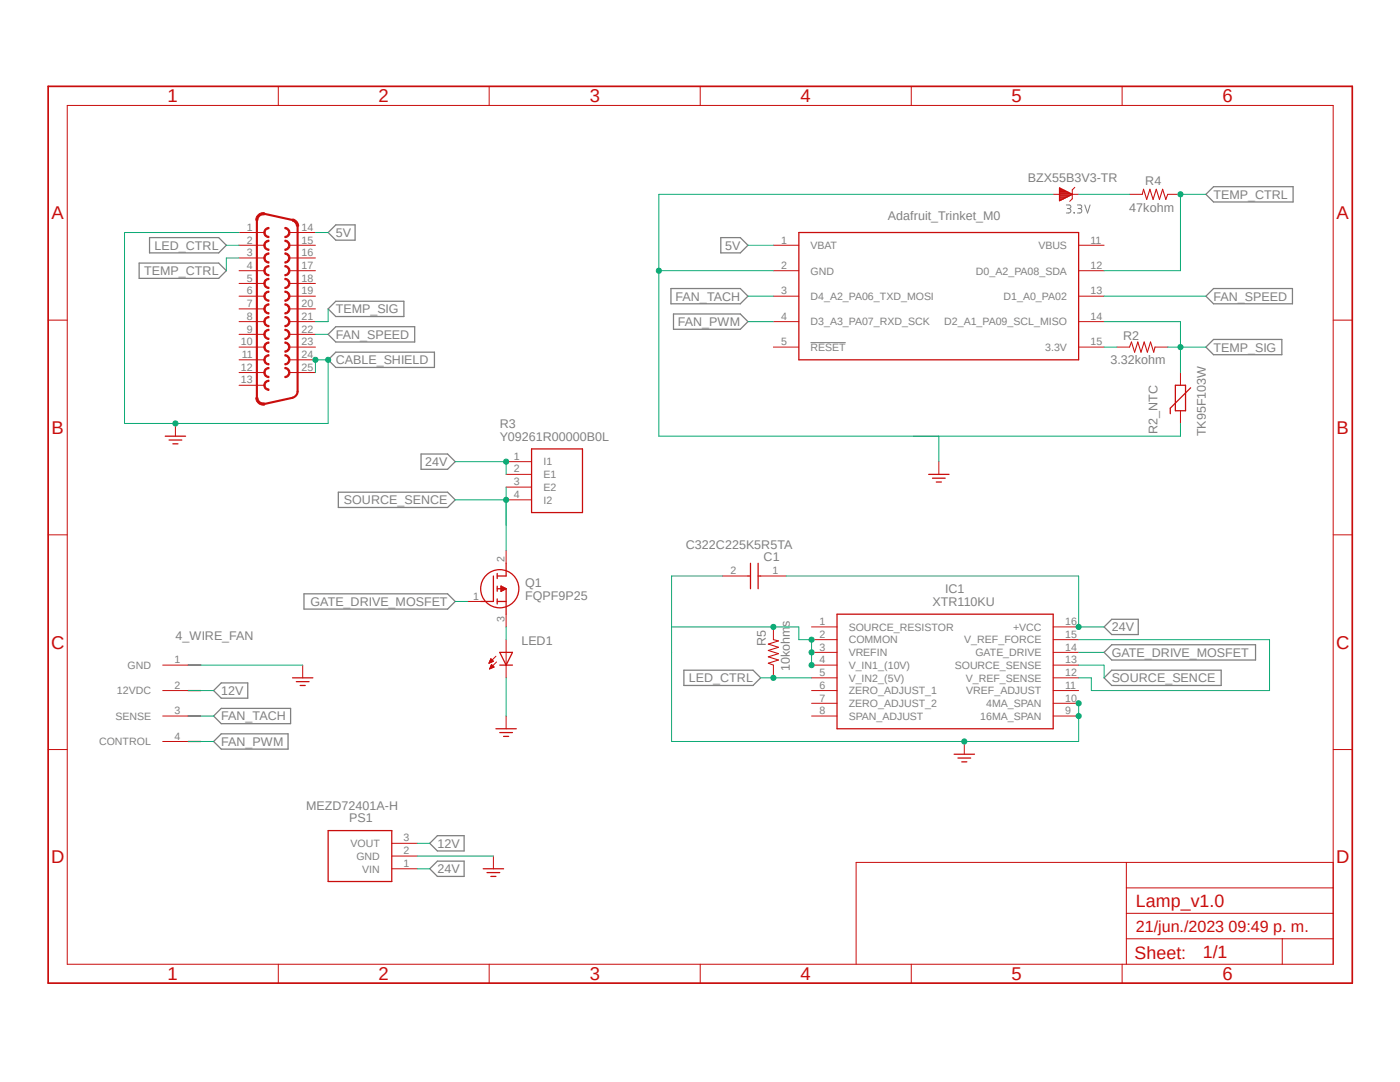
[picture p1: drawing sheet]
<svg xmlns="http://www.w3.org/2000/svg" width="279mm" height="216mm" viewBox="0 0 279 216" stroke-linecap="round" stroke-linejoin="round" font-family="sans-serif">
<path d="M9.1 16.9l261.2 179.9M270.3 16.9l-261.2 179.9" fill="none" stroke="#fff" stroke-width=".2"/>
<path d="M212.8 40.9h.7l.2 .4-.2 .3h-.5M213.3 41.6a.45 .45 0 0 1 .4 .4 .45 .45 0 0 1-.2 .5h-.7M214.3 42.4l.1 .1zM215 40.9h.7a.37 .37 0 0 1 .2 .4 .37 .37 0 0 1-.3 .3h-.4M215.5 41.6l.2 .1a.43 .43 0 0 1 .2 .5 .43 .43 0 0 1-.4 .3h-.5M216.5 40.9l.5 1.6 .6-1.6M161.8 68.4h7" fill="none" stroke="#808080" stroke-width=".2"/>
<g fill="none" stroke="#808080" stroke-width=".25">
<path d="M240.7 38.8l1.5-1.5h15.9v3h-15.9zM27.8 52.5h15.8l1.6 1.5-1.6 1.5h-15.8zM29.8 47.4h13.8l1.6 1.5-1.6 1.6h-13.8zM67 44.9h3.9v3h-3.9l-1.5-1.5zM133.9 57.6h13.8l1.6 1.5-1.6 1.5h-13.8zM143.8 47.4h3.9l1.6 1.5-1.6 1.6h-3.9zM240.7 59.1l1.5-1.5h15.7v3h-15.7zM65.5 71.8l1.5-1.5h19.7v3h-19.7zM65.5 66.7l1.5-1.5h15.8v3h-15.8zM67 60.1h13.6v3.1h-13.6l-1.5-1.6zM134.4 62.7h13.3l1.6 1.5-1.6 1.5h-13.3zM240.7 69.3l1.5-1.6h13.6v3.1h-13.6z"/>
<path d="M67.5 98.2h21.8l1.5 1.5-1.5 1.6h-21.8zM84 90.6h5.3l1.5 1.5-1.5 1.5h-5.3zM60.7 118.5h28.6l1.5 1.5-1.5 1.5h-28.6zM42.6 137.8l1.6-1.5h5.2v3h-5.2zM136.5 133.7h13.8l1.5 1.6-1.5 1.5h-13.8zM220.3 130.2l1.6-1.5h28.7v3h-28.7zM220.3 135.3l1.6-1.6h21.8v3.1h-21.8zM220.3 125.1l1.6-1.5h5.3v3h-5.3zM42.6 142.9l1.6-1.5h13.8v3h-13.8zM42.6 148l1.6-1.6h13.3v3.1h-13.3zM85.8 173.4l1.5-1.6h5.3v3.1h-5.3zM85.8 168.3l1.5-1.5h5.3v3h-5.3z"/>
</g>
<g fill="none" stroke="#c90d0c" stroke-width=".2">
<path d="M55.5 17.2v3.8M97.6 17.2v3.8M139.7 17.2v3.8M181.9 17.2v3.8M223.9 17.2v3.8M13.4 21h252.7v171.4h-252.7zM9.6 63.9h3.8M222.9 69.3h2.5M230.5 69.3h2.5M235.6 74.3v2.6M266.1 63.9h3.8M235.6 82v2.5"/>
<path d="M9.6 106.7h3.8M101 109.9v2.5M266.1 106.7h3.8M93.4 120h2.5M101 122.6v2.5M162 125.1h5M162 127.6h5M162 130.2h5M162 132.7h5M162 135.3h5M162 137.8h5M210.2 125.1h5.1"/>
<path d="M210.2 127.6h5.1M210.2 130.2h5.1M210.2 132.7h5.1M210.2 135.3h5.1M210.2 137.8h5.1M9.6 149.6h3.8M162 140.3h5M162 142.9h5M210.2 140.3h5.1M210.2 142.9h5.1M266.1 149.6h3.8M224.8 172.1v20.3"/>
<path d="M224.8 177.2h41.3M266.1 172.1h-95.2v20.3M55.5 192.4v3.8M97.6 192.4v3.8M139.7 192.4v3.8M181.9 192.4v3.8M223.9 192.4v3.8M224.8 187.3h41.3M224.8 182.2h41.3M255.9 187.3v5.1"/>
</g>
<path d="M9.6 17.2h260.3v179h-260.3z" fill="none" stroke="#c90d0c" stroke-width=".34"/>
<g fill="none" stroke="#c90d0c" stroke-width=".25">
<path d="M234.6 76.9h2v5.1h-2zM237.6 77.4l-4 4v1.1M98.5 114.9v5.1h-2.6M99.2 117.5h1.8M99.2 114.4v1M99.2 117v1M99.2 119.5v1M100 117l1 .5M100 117v1l1-.5M100 117.9h.1M100 117.7h.5M100 117.6h.9"/>
<path d="M100 117.3h.8M100 117.2h.4M100 117h.1M101 112.4v2.5h-1.8M101 117.5v5.1M99.2 120h1.8M167 122.6h43.2v22.8h-43.2z"/>
<circle cx="99.7" cy="117.5" r="3.8"/>
</g>
<path d="M225.4 69.3l.4-1.1 .6 2.1 .7-2.1 .6 2.1 .6-2.1 .7 2.1 .6-2.1 .7 2.1 .2-1" fill="none" stroke="#c90d0c" stroke-width=".21"/>
<path d="M52.9 45.8l.6-.4h.2v.2a.76 .76 0 0 0-.8 .8 .76 .76 0 0 0 .8 .8v.2a1 1 0 0 1-1-.5 1 1 0 0 1 .2-1.1z" fill-rule="evenodd" fill="#c90d0c"/>
<path d="M52.9 45.8l.6-.4h.2v.2a.76 .76 0 0 0-.8 .8 .76 .76 0 0 0 .8 .8v.2a1 1 0 0 1-1-.5 1 1 0 0 1 .2-1.1z" fill="none" stroke="#c90d0c" stroke-width=".2"/>
<path d="M56.9 45.4a1.02 1.02 0 0 1 1 1 1.02 1.02 0 0 1-1 1v-.2a.76 .76 0 0 0 .7-.8 .76 .76 0 0 0-.7-.8z" fill-rule="evenodd" fill="#c90d0c"/>
<path d="M56.9 45.4a1.02 1.02 0 0 1 1 1 1.02 1.02 0 0 1-1 1v-.2a.76 .76 0 0 0 .7-.8 .76 .76 0 0 0-.7-.8z" fill="none" stroke="#c90d0c" stroke-width=".2"/>
<path d="M52.9 48.3l.6-.4h.2v.3a.76 .76 0 0 0-.8 .7 .76 .76 0 0 0 .8 .8v.3a1 1 0 0 1-1-.6 1 1 0 0 1 .2-1.1z" fill-rule="evenodd" fill="#c90d0c"/>
<path d="M52.9 48.3l.6-.4h.2v.3a.76 .76 0 0 0-.8 .7 .76 .76 0 0 0 .8 .8v.3a1 1 0 0 1-1-.6 1 1 0 0 1 .2-1.1z" fill="none" stroke="#c90d0c" stroke-width=".2"/>
<path d="M56.9 47.9a1.02 1.02 0 0 1 1 1 1.02 1.02 0 0 1-1 1.1v-.3a.76 .76 0 0 0 .7-.8 .76 .76 0 0 0-.7-.7z" fill-rule="evenodd" fill="#c90d0c"/>
<path d="M56.9 47.9a1.02 1.02 0 0 1 1 1 1.02 1.02 0 0 1-1 1.1v-.3a.76 .76 0 0 0 .7-.8 .76 .76 0 0 0-.7-.7z" fill="none" stroke="#c90d0c" stroke-width=".2"/>
<path d="M52.9 50.8l.6-.3h.2v.2a.76 .76 0 0 0-.8 .8 .76 .76 0 0 0 .8 .7v.3a1.02 1.02 0 0 1-1-.6 1.02 1.02 0 0 1 .2-1.1z" fill-rule="evenodd" fill="#c90d0c"/>
<path d="M52.9 50.8l.6-.3h.2v.2a.76 .76 0 0 0-.8 .8 .76 .76 0 0 0 .8 .7v.3a1.02 1.02 0 0 1-1-.6 1.02 1.02 0 0 1 .2-1.1z" fill="none" stroke="#c90d0c" stroke-width=".2"/>
<path d="M56.9 50.5a1.02 1.02 0 0 1 1 1 1.02 1.02 0 0 1-1 1v-.3a.76 .76 0 0 0 .7-.7 .76 .76 0 0 0-.7-.8z" fill-rule="evenodd" fill="#c90d0c"/>
<path d="M56.9 50.5a1.02 1.02 0 0 1 1 1 1.02 1.02 0 0 1-1 1v-.3a.76 .76 0 0 0 .7-.7 .76 .76 0 0 0-.7-.8z" fill="none" stroke="#c90d0c" stroke-width=".2"/>
<path d="M52.9 53.3l.6-.3h.2v.3a.76 .76 0 0 0-.8 .7 .76 .76 0 0 0 .8 .8v.2a1.02 1.02 0 0 1-1-.5 1.02 1.02 0 0 1 .2-1.2z" fill-rule="evenodd" fill="#c90d0c"/>
<path d="M52.9 53.3l.6-.3h.2v.3a.76 .76 0 0 0-.8 .7 .76 .76 0 0 0 .8 .8v.2a1.02 1.02 0 0 1-1-.5 1.02 1.02 0 0 1 .2-1.2z" fill="none" stroke="#c90d0c" stroke-width=".2"/>
<path d="M56.9 53a1.02 1.02 0 0 1 1 1 1.02 1.02 0 0 1-1 1v-.2a.76 .76 0 0 0 .7-.8 .76 .76 0 0 0-.7-.7z" fill-rule="evenodd" fill="#c90d0c"/>
<path d="M56.9 53a1.02 1.02 0 0 1 1 1 1.02 1.02 0 0 1-1 1v-.2a.76 .76 0 0 0 .7-.8 .76 .76 0 0 0-.7-.7z" fill="none" stroke="#c90d0c" stroke-width=".2"/>
<path d="M52.9 55.9l.6-.4h.2v.3a.76 .76 0 0 0-.8 .8 .76 .76 0 0 0 .8 .7v.3a1.02 1.02 0 0 1-1-.6 1.02 1.02 0 0 1 .2-1.1z" fill-rule="evenodd" fill="#c90d0c"/>
<path d="M52.9 55.9l.6-.4h.2v.3a.76 .76 0 0 0-.8 .8 .76 .76 0 0 0 .8 .7v.3a1.02 1.02 0 0 1-1-.6 1.02 1.02 0 0 1 .2-1.1z" fill="none" stroke="#c90d0c" stroke-width=".2"/>
<path d="M56.9 55.5a1.02 1.02 0 0 1 1 1.1 1.02 1.02 0 0 1-1 1v-.3a.76 .76 0 0 0 .7-.7 .76 .76 0 0 0-.7-.8z" fill-rule="evenodd" fill="#c90d0c"/>
<path d="M56.9 55.5a1.02 1.02 0 0 1 1 1.1 1.02 1.02 0 0 1-1 1v-.3a.76 .76 0 0 0 .7-.7 .76 .76 0 0 0-.7-.8z" fill="none" stroke="#c90d0c" stroke-width=".2"/>
<path d="M52.9 58.4l.6-.3h.2v.2a.76 .76 0 0 0-.8 .8 .76 .76 0 0 0 .8 .8v.2a1.02 1.02 0 0 1-1-.6 1.02 1.02 0 0 1 .2-1.1z" fill-rule="evenodd" fill="#c90d0c"/>
<path d="M52.9 58.4l.6-.3h.2v.2a.76 .76 0 0 0-.8 .8 .76 .76 0 0 0 .8 .8v.2a1.02 1.02 0 0 1-1-.6 1.02 1.02 0 0 1 .2-1.1z" fill="none" stroke="#c90d0c" stroke-width=".2"/>
<path d="M56.9 58.1a1.02 1.02 0 0 1 1 1 1.02 1.02 0 0 1-1 1v-.2a.76 .76 0 0 0 .7-.8 .76 .76 0 0 0-.7-.8z" fill-rule="evenodd" fill="#c90d0c"/>
<path d="M56.9 58.1a1.02 1.02 0 0 1 1 1 1.02 1.02 0 0 1-1 1v-.2a.76 .76 0 0 0 .7-.8 .76 .76 0 0 0-.7-.8z" fill="none" stroke="#c90d0c" stroke-width=".2"/>
<path d="M52.9 61l.6-.4h.2v.3a.76 .76 0 0 0-.8 .7 .76 .76 0 0 0 .8 .8v.3a1.02 1.02 0 0 1-1-.6 1.02 1.02 0 0 1 .2-1.1z" fill-rule="evenodd" fill="#c90d0c"/>
<path d="M52.9 61l.6-.4h.2v.3a.76 .76 0 0 0-.8 .7 .76 .76 0 0 0 .8 .8v.3a1.02 1.02 0 0 1-1-.6 1.02 1.02 0 0 1 .2-1.1z" fill="none" stroke="#c90d0c" stroke-width=".2"/>
<path d="M56.9 60.6a1.02 1.02 0 0 1 1 1 1.02 1.02 0 0 1-1 1.1v-.3a.76 .76 0 0 0 .7-.8 .76 .76 0 0 0-.7-.7z" fill-rule="evenodd" fill="#c90d0c"/>
<path d="M56.9 60.6a1.02 1.02 0 0 1 1 1 1.02 1.02 0 0 1-1 1.1v-.3a.76 .76 0 0 0 .7-.8 .76 .76 0 0 0-.7-.7z" fill="none" stroke="#c90d0c" stroke-width=".2"/>
<path d="M52.9 63.5l.6-.3h.2v.2a.76 .76 0 0 0-.8 .8 .76 .76 0 0 0 .8 .7v.3a1.02 1.02 0 0 1-1-.6 1.02 1.02 0 0 1 .2-1.1z" fill-rule="evenodd" fill="#c90d0c"/>
<path d="M52.9 63.5l.6-.3h.2v.2a.76 .76 0 0 0-.8 .8 .76 .76 0 0 0 .8 .7v.3a1.02 1.02 0 0 1-1-.6 1.02 1.02 0 0 1 .2-1.1z" fill="none" stroke="#c90d0c" stroke-width=".2"/>
<path d="M56.9 63.2a1.02 1.02 0 0 1 1 1 1.02 1.02 0 0 1-1 1v-.3a.76 .76 0 0 0 .7-.7 .76 .76 0 0 0-.7-.8z" fill-rule="evenodd" fill="#c90d0c"/>
<path d="M56.9 63.2a1.02 1.02 0 0 1 1 1 1.02 1.02 0 0 1-1 1v-.3a.76 .76 0 0 0 .7-.7 .76 .76 0 0 0-.7-.8z" fill="none" stroke="#c90d0c" stroke-width=".2"/>
<path d="M52.9 66l.6-.3h.2v.3a.76 .76 0 0 0-.8 .7 .76 .76 0 0 0 .8 .8v.2a1.02 1.02 0 0 1-1-.5 1.02 1.02 0 0 1 .2-1.2z" fill-rule="evenodd" fill="#c90d0c"/>
<path d="M52.9 66l.6-.3h.2v.3a.76 .76 0 0 0-.8 .7 .76 .76 0 0 0 .8 .8v.2a1.02 1.02 0 0 1-1-.5 1.02 1.02 0 0 1 .2-1.2z" fill="none" stroke="#c90d0c" stroke-width=".2"/>
<path d="M56.9 65.7a1.02 1.02 0 0 1 1 1 1.02 1.02 0 0 1-1 1v-.2a.76 .76 0 0 0 .7-.8 .76 .76 0 0 0-.7-.7z" fill-rule="evenodd" fill="#c90d0c"/>
<path d="M56.9 65.7a1.02 1.02 0 0 1 1 1 1.02 1.02 0 0 1-1 1v-.2a.76 .76 0 0 0 .7-.8 .76 .76 0 0 0-.7-.7z" fill="none" stroke="#c90d0c" stroke-width=".2"/>
<path d="M52.9 68.6l.6-.4h.2v.3a.76 .76 0 0 0-.8 .8 .76 .76 0 0 0 .8 .7v.3a1.02 1.02 0 0 1-1-.6 1.02 1.02 0 0 1 .2-1.1z" fill-rule="evenodd" fill="#c90d0c"/>
<path d="M52.9 68.6l.6-.4h.2v.3a.76 .76 0 0 0-.8 .8 .76 .76 0 0 0 .8 .7v.3a1.02 1.02 0 0 1-1-.6 1.02 1.02 0 0 1 .2-1.1z" fill="none" stroke="#c90d0c" stroke-width=".2"/>
<path d="M56.9 68.2a1.02 1.02 0 0 1 1 1.1 1.02 1.02 0 0 1-1 1v-.3a.76 .76 0 0 0 .7-.7 .76 .76 0 0 0-.7-.8z" fill-rule="evenodd" fill="#c90d0c"/>
<path d="M56.9 68.2a1.02 1.02 0 0 1 1 1.1 1.02 1.02 0 0 1-1 1v-.3a.76 .76 0 0 0 .7-.7 .76 .76 0 0 0-.7-.8z" fill="none" stroke="#c90d0c" stroke-width=".2"/>
<path d="M52.9 71.1l.6-.3h.2v.2a.76 .76 0 0 0-.8 .8 .76 .76 0 0 0 .8 .8v.2a1.02 1.02 0 0 1-1-.6 1.02 1.02 0 0 1 .2-1.1z" fill-rule="evenodd" fill="#c90d0c"/>
<path d="M52.9 71.1l.6-.3h.2v.2a.76 .76 0 0 0-.8 .8 .76 .76 0 0 0 .8 .8v.2a1.02 1.02 0 0 1-1-.6 1.02 1.02 0 0 1 .2-1.1z" fill="none" stroke="#c90d0c" stroke-width=".2"/>
<path d="M56.9 70.8a1.02 1.02 0 0 1 1 1 1.02 1.02 0 0 1-1 1v-.2a.76 .76 0 0 0 .7-.8 .76 .76 0 0 0-.7-.8z" fill-rule="evenodd" fill="#c90d0c"/>
<path d="M56.9 70.8a1.02 1.02 0 0 1 1 1 1.02 1.02 0 0 1-1 1v-.2a.76 .76 0 0 0 .7-.8 .76 .76 0 0 0-.7-.8z" fill="none" stroke="#c90d0c" stroke-width=".2"/>
<path d="M52.9 73.7l.6-.4h.2v.3a.76 .76 0 0 0-.8 .7 .76 .76 0 0 0 .8 .8v.3a1.02 1.02 0 0 1-1-.6 1.02 1.02 0 0 1 .2-1.1z" fill-rule="evenodd" fill="#c90d0c"/>
<path d="M52.9 73.7l.6-.4h.2v.3a.76 .76 0 0 0-.8 .7 .76 .76 0 0 0 .8 .8v.3a1.02 1.02 0 0 1-1-.6 1.02 1.02 0 0 1 .2-1.1z" fill="none" stroke="#c90d0c" stroke-width=".2"/>
<path d="M56.9 73.3a1.02 1.02 0 0 1 1 1 1.02 1.02 0 0 1-1 1.1v-.3a.76 .76 0 0 0 .7-.8 .76 .76 0 0 0-.7-.7z" fill-rule="evenodd" fill="#c90d0c"/>
<path d="M56.9 73.3a1.02 1.02 0 0 1 1 1 1.02 1.02 0 0 1-1 1.1v-.3a.76 .76 0 0 0 .7-.8 .76 .76 0 0 0-.7-.7z" fill="none" stroke="#c90d0c" stroke-width=".2"/>
<path d="M52.9 76.2l.6-.3h.2v.2a.76 .76 0 0 0-.8 .8 .76 .76 0 0 0 .8 .7v.3a1.02 1.02 0 0 1-1-.6 1.02 1.02 0 0 1 .2-1.1z" fill-rule="evenodd" fill="#c90d0c"/>
<path d="M52.9 76.2l.6-.3h.2v.2a.76 .76 0 0 0-.8 .8 .76 .76 0 0 0 .8 .7v.3a1.02 1.02 0 0 1-1-.6 1.02 1.02 0 0 1 .2-1.1z" fill="none" stroke="#c90d0c" stroke-width=".2"/>
<path d="M51.4 42.9a1.26 1.26 0 0 1 1.4-.4l-.1 .4a1.02 1.02 0 0 0-1.2 1h-.4l.1-.6z" fill-rule="evenodd" fill="#c90d0c"/>
<path d="M51.4 42.9a1.26 1.26 0 0 1 1.4-.4l-.1 .4a1.02 1.02 0 0 0-1.2 1h-.4l.1-.6z" fill="none" stroke="#c90d0c" stroke-width=".2"/>
<path d="M52.8 42.7l5.6 1.2" fill="none" stroke="#c90d0c" stroke-width=".42"/>
<path d="M58.4 43.7h.2a1.53 1.53 0 0 1 1 1.4h-.4a1.14 1.14 0 0 0-.9-1z" fill-rule="evenodd" fill="#c90d0c"/>
<path d="M58.4 43.7h.2a1.53 1.53 0 0 1 1 1.4h-.4a1.14 1.14 0 0 0-.9-1z" fill="none" stroke="#c90d0c" stroke-width=".2"/>
<path d="M51.3 43.9v35.5M59.4 45.1v33a1.36 1.36 0 0 1-1 1.3l-5.6 1.2" fill="none" stroke="#c90d0c" stroke-width=".42"/>
<path d="M51.1 79.4h.4a1.05 1.05 0 0 0 1.2 1l.1 .4a1.46 1.46 0 0 1-1.7-1.4z" fill-rule="evenodd" fill="#c90d0c"/>
<g fill="none" stroke="#c90d0c" stroke-width=".2">
<path d="M210.2 38.8h1.3M214 38.8h1.3M214.5 37.4l-.5 .5v1.8l-.5 .5M225.4 38.8h2.6M233 38.8h2.6M47.7 46.4h5.1M47.7 48.9h5.1M47.7 51.5h5.1M47.7 54h5.1M47.7 56.6h5.1M47.7 59.1h5.1M57.9 46.4h5"/>
<path d="M57.9 48.9h5M57.9 51.5h5M57.9 54h5M57.9 56.6h5M57.9 59.1h5M154.3 48.9h5.1M154.3 54h5.1M154.3 59.1h5.1M215.3 48.9h5M215.3 54h5M215.3 59.1h5M47.7 61.6h5.1"/>
<path d="M47.7 64.2h5.1M47.7 66.7h5.1M47.7 69.3h5.1M47.7 71.8h5.1M47.7 74.3h5.1M47.7 76.9h5.1M51.1 79.4h.4a1.05 1.05 0 0 0 1.2 1l.1 .4a1.46 1.46 0 0 1-1.7-1.4zM57.9 61.6h5M57.9 64.2h5M57.9 66.7h5M57.9 69.3h5M57.9 71.8h5"/>
<path d="M57.9 74.3h5M154.3 64.2h5.1M154.3 69.3h5.1M215.3 64.2h5M215.3 69.3h5M35 84.5v2.5M101 92.1h5.1M101 94.7h5.1M101 97.2h5.1M101 99.7h5.1M187.4 92.1v2.6M144.2 114.9h5.1"/>
<path d="M151.8 114.9h5.1M32.5 132.7h5M32.5 137.8h5M60.4 132.7v2.6M97.6 132.3h.1M97.7 132.2h.3M97.7 132.1h.4M97.7 132h.6M97.7 133.4h.1M97.8 131.9h.7M97.8 131.8h.5M97.8 133.3h.2"/>
<path d="M97.8 131.7h.5M97.8 133.3h.5M97.9 131.7h.3M97.9 133.2h.6M97.9 133.1h.7M97.9 131.6h.2M97.9 133h.6M98 131.4l-.4 .9M98 131.4l.5 .6-.9 .3M98 131.5h.1M98 132.9h.4M98 132.8h.3"/>
<path d="M98 132.7h.2M98.1 132.6h.1M98.6 133.1l-.5-.5-.4 .9M98.6 133.1l-.9 .4M99 130.9l-1.4 1.4M99.1 132.1l-1.4 1.4M101 127.6v7.7M154.3 125.1v2.5M154.3 132.7v2.6M32.5 142.9h5M32.5 148h5M101 142.9v2.5"/>
<path d="M192.4 148v2.5M78.2 173.4h5.1M78.2 170.8h5.1M78.2 168.3h5.1M98.5 170.8v2.6"/>
</g>
<g fill="none" stroke="#c90d0c" stroke-width=".25">
<path d="M211.5 37.5l2.5 1.3-2.5 1.2zM211.5 39.9h.3M211.5 39.7h.7M211.5 39.5h1.1M211.5 39.3h1.5M211.5 39.1h1.9M211.5 38.9h2.2M211.5 38.7h2.4M211.5 38.6h2M211.5 38.4h1.6M211.5 38.2h1.3M211.5 38h.9"/>
<path d="M211.5 37.8h.5M211.5 37.6h.1M159.4 46.4h55.9v25.4h-55.9zM33 87h4M33.7 87.8h2.6M34.5 88.6h1M106.1 89.6h10.1v12.7h-10.1zM185.3 94.7h4.1M186.1 95.4h2.5M186.9 96.2h1M149.3 114.9h.5M149.8 112.4v5.1"/>
<path d="M151.3 112.4v5.1M151.3 114.9h.5M37.5 132.7h2.6M37.5 137.8h2.6M58.4 135.3h4M59.1 136h2.6M59.9 136.8h1M99.7 130.2h2.6l-1.3 2.5zM99.7 132.7h2.6M37.5 142.9h2.6M37.5 148h2.6M99 145.4h4"/>
<path d="M99.7 146.2h2.6M100.5 146.9h1M190.4 150.5h4.1M191.2 151.3h2.5M191.9 152h1.1M65.5 165.7h12.7v10.2h-12.7zM96.4 173.4h4.1M97.2 174.1h2.5M98 174.9h1"/>
</g>
<path d="M228 38.8l.2-1 .7 2 .6-2 .6 2 .7-2 .6 2 .6-2 .7 2 .3-1M154.3 127.6l1.1 .3-2.1 .6 2.1 .7-2.1 .6 2.1 .6-2.1 .7 2.1 .6-2.1 .6 1 .4" fill="none" stroke="#c90d0c" stroke-width=".21"/>
<path d="M62.9 46.4h2.6M149.3 48.9h5M65.5 61.6v2.6h-2.6M220.3 64.2h15.3v5.1h5.1" fill="none" stroke="#0dab76" stroke-width=".2"/>
<circle cx="235.6" cy="69.3" r=".51" fill="#0dab76"/>
<g fill="none" stroke="#0dab76" stroke-width=".2">
<path d="M45.2 48.9h2.5M233 69.3h2.6v5M90.8 120h2.6M154.3 135.3h7.7M215.3 130.2h5"/>
<circle cx="235.6" cy="69.3" r=".51"/>
</g>
<circle cx="154.3" cy="135.3" r=".51" fill="#0dab76"/>
<g fill="none" stroke="#0dab76" stroke-width=".2">
<path d="M62.9 71.8v2.5M151.8 135.3h2.5"/>
<circle cx="154.3" cy="135.3" r=".51"/>
</g>
<circle cx="62.9" cy="71.8" r=".51" fill="#0dab76"/>
<g fill="none" stroke="#0dab76" stroke-width=".2">
<path d="M62.9 71.8h2.6v12.7"/>
<circle cx="62.9" cy="71.8" r=".51"/>
</g>
<circle cx="65.5" cy="71.8" r=".51" fill="#0dab76"/>
<g fill="none" stroke="#0dab76" stroke-width=".2">
<path d="M24.8 84.5h40.7"/>
<circle cx="65.5" cy="71.8" r=".51"/>
</g>
<circle cx="35" cy="84.5" r=".51" fill="#0dab76"/>
<g fill="none" stroke="#0dab76" stroke-width=".2">
<path d="M47.7 46.4h-22.9v38.1M37.5 142.9h5.1M215.3 140.3v7.7h-22.9"/>
<circle cx="35" cy="84.5" r=".51"/>
</g>
<circle cx="215.3" cy="142.9" r=".51" fill="#0dab76"/>
<circle cx="215.3" cy="142.9" r=".51" fill="none" stroke="#0dab76" stroke-width=".2"/>
<circle cx="215.3" cy="140.3" r=".51" fill="#0dab76"/>
<circle cx="215.3" cy="140.3" r=".51" fill="none" stroke="#0dab76" stroke-width=".2"/>
<circle cx="192.4" cy="148" r=".51" fill="#0dab76"/>
<g fill="none" stroke="#0dab76" stroke-width=".2">
<path d="M159.4 125.1h-25.4v22.9h58.4"/>
<circle cx="192.4" cy="148" r=".51"/>
</g>
<circle cx="154.3" cy="125.1" r=".51" fill="#0dab76"/>
<g fill="none" stroke="#0dab76" stroke-width=".2">
<path d="M159.4 125.1v2.5"/>
<circle cx="154.3" cy="125.1" r=".51"/>
</g>
<circle cx="162" cy="130.2" r=".51" fill="#0dab76"/>
<g fill="none" stroke="#0dab76" stroke-width=".2">
<path d="M159.4 127.6h2.6v2.6"/>
<circle cx="162" cy="130.2" r=".51"/>
</g>
<circle cx="162" cy="127.6" r=".51" fill="#0dab76"/>
<g fill="none" stroke="#0dab76" stroke-width=".2">
<path d="M162 130.2v2.5"/>
<circle cx="162" cy="127.6" r=".51"/>
</g>
<circle cx="162" cy="132.7" r=".51" fill="#0dab76"/>
<g fill="none" stroke="#0dab76" stroke-width=".2">
<path d="M215.3 38.8h10.1M144.2 114.9h-10.2v10.2M156.9 114.9h58.4v10.2h5M101 135.3v7.6M83.3 170.8h15.2M83.3 173.4h2.5"/>
<circle cx="162" cy="132.7" r=".51"/>
</g>
<circle cx="215.3" cy="125.1" r=".51" fill="#0dab76"/>
<g fill="none" stroke="#0dab76" stroke-width=".2">
<path d="M90.8 92.1h10.2v2.6"/>
<circle cx="215.3" cy="125.1" r=".51"/>
</g>
<circle cx="101" cy="92.1" r=".51" fill="#0dab76"/>
<g fill="none" stroke="#0dab76" stroke-width=".2">
<path d="M149.3 59.1h5M220.3 59.1h20.4M62.9 66.7h2.6M149.3 64.2h5M220.3 69.3h2.6M101 97.2v2.5h-10.2M101 125.1v2.5M215.3 127.6h38.1v10.2h-35.6v-2.5h-2.5M215.3 132.7h5v2.6M37.5 148h5.1"/>
<circle cx="101" cy="92.1" r=".51"/>
</g>
<circle cx="101" cy="99.7" r=".51" fill="#0dab76"/>
<g fill="none" stroke="#0dab76" stroke-width=".2">
<path d="M240.7 38.8h-5.1v15.2h-15.3M101 99.7v10.2M235.6 84.5v2.5h-53.3"/>
<circle cx="101" cy="99.7" r=".51"/>
</g>
<circle cx="235.6" cy="38.8" r=".51" fill="#0dab76"/>
<g fill="none" stroke="#0dab76" stroke-width=".2">
<path d="M47.7 51.5h-2.5v2.5M154.3 54h-22.8v33"/>
<circle cx="235.6" cy="38.8" r=".51"/>
</g>
<circle cx="131.5" cy="54" r=".51" fill="#0dab76"/>
<g fill="none" stroke="#0dab76" stroke-width=".2">
<path d="M210.2 38.8h-78.7v15.2M131.5 87h55.9v5.1M37.5 137.8h5.1M37.5 132.7h22.9M83.3 168.3h2.5"/>
<circle cx="131.5" cy="54" r=".51"/>
</g>
<g font-size="3.7" fill="#c90d0c">
<text x="33.4" y="20.4">1</text>
<text x="75.6" y="20.4">2</text>
<text x="117.7" y="20.4">3</text>
<text x="159.8" y="20.4">4</text>
<text x="201.9" y="20.4">5</text>
<text x="244" y="20.4">6</text>
<text x="10.3" y="43.8">A</text>
<text x="266.7" y="43.8">A</text>
<text x="10.3" y="86.6">B</text>
<text x="266.7" y="86.6">B</text>
<text x="10.2" y="129.5">C</text>
<text x="266.7" y="129.5">C</text>
<text x="10.2" y="172.3">D</text>
<text x="266.7" y="172.3">D</text>
<text x="33.4" y="195.6">1</text>
<text x="75.6" y="195.6">2</text>
<text x="117.7" y="195.6">3</text>
<text x="159.8" y="195.6">4</text>
<text x="201.9" y="195.6">5</text>
<text x="244" y="195.6">6</text>
</g>
<g font-size="3.6" fill="#c90d0c">
<text x="226.7" y="181">Lamp_v1.0</text>
<text x="226.4" y="191.3">Sheet:</text>
<text x="240" y="191.1">1/1</text>
</g>
<text font-size="3.2" fill="#c90d0c" x="226.7" y="186.1">21/jun./2023 09:49 p. m.</text>
<g font-size="2.5" fill="#808080">
<text x="205.1" y="36.2">BZX55B3V3-TR</text>
<text x="228.6" y="37">R4</text>
<text x="242.2" y="39.7">TEMP_CTRL</text>
<text x="67" y="47.3">5V</text>
<text x="177.2" y="43.9">Adafruit_Trinket_M0</text>
<text x="225.4" y="42.3">47kohm</text>
<text x="30.8" y="49.8">LED_CTRL</text>
<text x="144.7" y="49.8">5V</text>
<text x="28.8" y="54.9">TEMP_CTRL</text>
<text x="134.8" y="60">FAN_TACH</text>
<text x="242.2" y="60">FAN_SPEED</text>
<text x="67" y="62.5">TEMP_SIG</text>
<text x="135.3" y="65.1">FAN_PWM</text>
<text x="67" y="67.6">FAN_SPEED</text>
<text x="224.2" y="67.8">R2</text>
<text x="242.2" y="70.1">TEMP_SIG</text>
<text x="67" y="72.7">CABLE_SHIELD</text>
<text x="221.6" y="72.6">3.32kohm</text>
<text x="99.7" y="87.9">Y09261R00000B0L</text>
<text x="99.7" y="85.4">R3</text>
<text x="231" y="86.7" transform="rotate(-90 231 86.7)">R2_NTC</text>
<text x="240.7" y="87" transform="rotate(-90 240.7 87)">TK95F103W</text>
<text x="84.9" y="93">24V</text>
<text x="68.6" y="100.6">SOURCE_SENCE</text>
<text x="136.9" y="109.5">C322C225K5R5TA</text>
<text x="152.4" y="112">C1</text>
<text x="104.8" y="119.6">FQPF9P25</text>
<text x="104.8" y="117.1">Q1</text>
<text x="188.6" y="118.4">IC1</text>
<text x="62" y="120.9">GATE_DRIVE_MOSFET</text>
<text x="186.1" y="120.9">XTR110KU</text>
<text x="221.9" y="126">24V</text>
<text x="35" y="127.6">4_WIRE_FAN</text>
<text x="104.1" y="128.7">LED1</text>
<text x="152.9" y="128.9" transform="rotate(-90 152.9 128.9)">R5</text>
<text x="221.9" y="131.1">GATE_DRIVE_MOSFET</text>
<text x="137.5" y="136.1">LED_CTRL</text>
<text x="157.6" y="134" transform="rotate(-90 157.6 134)">10kohms</text>
<text x="221.9" y="136.1">SOURCE_SENCE</text>
<text x="44.2" y="143.8">FAN_TACH</text>
<text x="44.2" y="138.7">12V</text>
<text x="44.2" y="148.8">FAN_PWM</text>
<text x="61.1" y="161.5">MEZD72401A-H</text>
<text x="69.7" y="164.1">PS1</text>
<text x="87.3" y="169.2">12V</text>
<text x="87.3" y="174.2">24V</text>
</g>
<g font-size="2.1" fill="#808080">
<text x="49.3" y="46.1">1</text>
<text x="60.2" y="46.1">14</text>
<text x="49.3" y="48.6">2</text>
<text x="49.3" y="51.1">3</text>
<text x="49.3" y="53.7">4</text>
<text x="60.2" y="48.6">15</text>
<text x="60.2" y="51.1">16</text>
<text x="60.2" y="53.7">17</text>
<text x="155.9" y="48.6">1</text>
<text x="155.9" y="53.7">2</text>
<text x="161.8" y="49.7">VBAT</text>
<text x="207.2" y="49.7">VBUS</text>
<text x="217.6" y="48.6">11</text>
<text x="217.6" y="53.7">12</text>
<text x="49.3" y="56.2">5</text>
<text x="49.3" y="58.8">6</text>
<text x="60.2" y="56.2">18</text>
<text x="60.2" y="58.8">19</text>
<text x="155.9" y="58.8">3</text>
<text x="161.8" y="54.8">GND</text>
<text x="161.8" y="59.9">D4_A2_PA06_TXD_MOSI</text>
<text x="194.8" y="54.8">D0_A2_PA08_SDA</text>
<text x="200.3" y="59.9">D1_A0_PA02</text>
<text x="217.6" y="58.8">13</text>
<text x="49.3" y="61.3">7</text>
<text x="49.3" y="63.8">8</text>
<text x="60.2" y="61.3">20</text>
<text x="60.2" y="63.8">21</text>
<text x="155.9" y="63.8">4</text>
<text x="161.8" y="64.9">D3_A3_PA07_RXD_SCK</text>
<text x="188.4" y="64.9">D2_A1_PA09_SCL_MISO</text>
<text x="217.6" y="63.8">14</text>
<text x="48.1" y="68.9">10</text>
<text x="48.3" y="71.5">11</text>
<text x="49.3" y="66.4">9</text>
<text x="60.2" y="66.4">22</text>
<text x="60.2" y="68.9">23</text>
<text x="60.2" y="71.5">24</text>
<text x="155.9" y="68.9">5</text>
<text x="161.8" y="70">RESET</text>
<text x="208.6" y="70">3.3V</text>
<text x="217.6" y="68.9">15</text>
<text x="48.1" y="74">12</text>
<text x="48.1" y="76.5">13</text>
<text x="60.2" y="74">25</text>
<text x="102.6" y="91.7">1</text>
<text x="102.6" y="94.3">2</text>
<text x="108.5" y="92.9">I1</text>
<text x="108.5" y="95.4">E1</text>
<text x="102.6" y="96.8">3</text>
<text x="102.6" y="99.4">4</text>
<text x="108.5" y="98">E2</text>
<text x="108.5" y="100.5">I2</text>
<text x="100.7" y="112.1" transform="rotate(-90 100.7 112.1)">2</text>
<text x="94.4" y="119.7">1</text>
<text x="145.8" y="114.6">2</text>
<text x="154.1" y="114.6">1</text>
<text x="100.7" y="124.1" transform="rotate(-90 100.7 124.1)">3</text>
<text x="163.5" y="124.8">1</text>
<text x="169.4" y="125.9">SOURCE_RESISTOR</text>
<text x="202.2" y="125.9">+VCC</text>
<text x="212.6" y="124.8">16</text>
<text x="163.5" y="127.3">2</text>
<text x="163.5" y="129.8">3</text>
<text x="169.4" y="128.4">COMMON</text>
<text x="169.4" y="130.9">VREFIN</text>
<text x="192.4" y="128.4">V_REF_FORCE</text>
<text x="194.6" y="130.9">GATE_DRIVE</text>
<text x="212.6" y="127.3">15</text>
<text x="212.6" y="129.8">14</text>
<text x="25.4" y="133.5">GND</text>
<text x="34.8" y="132.4">1</text>
<text x="34.8" y="137.5">2</text>
<text x="163.5" y="132.4">4</text>
<text x="163.5" y="134.9">5</text>
<text x="163.5" y="137.5">6</text>
<text x="169.4" y="133.5">V_IN1_(10V)</text>
<text x="169.4" y="136">V_IN2_(5V)</text>
<text x="190.5" y="133.5">SOURCE_SENSE</text>
<text x="192.7" y="136">V_REF_SENSE</text>
<text x="212.6" y="132.4">13</text>
<text x="212.6" y="134.9">12</text>
<text x="212.6" y="137.5">11</text>
<text x="23" y="143.6">SENSE</text>
<text x="23.3" y="138.6">12VDC</text>
<text x="34.8" y="142.5">3</text>
<text x="163.5" y="140">7</text>
<text x="163.5" y="142.5">8</text>
<text x="169.4" y="138.6">ZERO_ADJUST_1</text>
<text x="169.4" y="141.1">ZERO_ADJUST_2</text>
<text x="169.4" y="143.6">SPAN_ADJUST</text>
<text x="192.8" y="138.6">VREF_ADJUST</text>
<text x="195.6" y="143.6">16MA_SPAN</text>
<text x="196.8" y="141.1">4MA_SPAN</text>
<text x="212.6" y="140">10</text>
<text x="212.6" y="142.5">9</text>
<text x="19.8" y="148.7">CONTROL</text>
<text x="34.8" y="147.6">4</text>
<text x="80.5" y="167.9">3</text>
<text x="69.9" y="169">VOUT</text>
<text x="71.1" y="171.6">GND</text>
<text x="80.5" y="173">1</text>
<text x="80.5" y="170.4">2</text>
<text x="72.3" y="174.1">VIN</text>
</g>
</svg>
